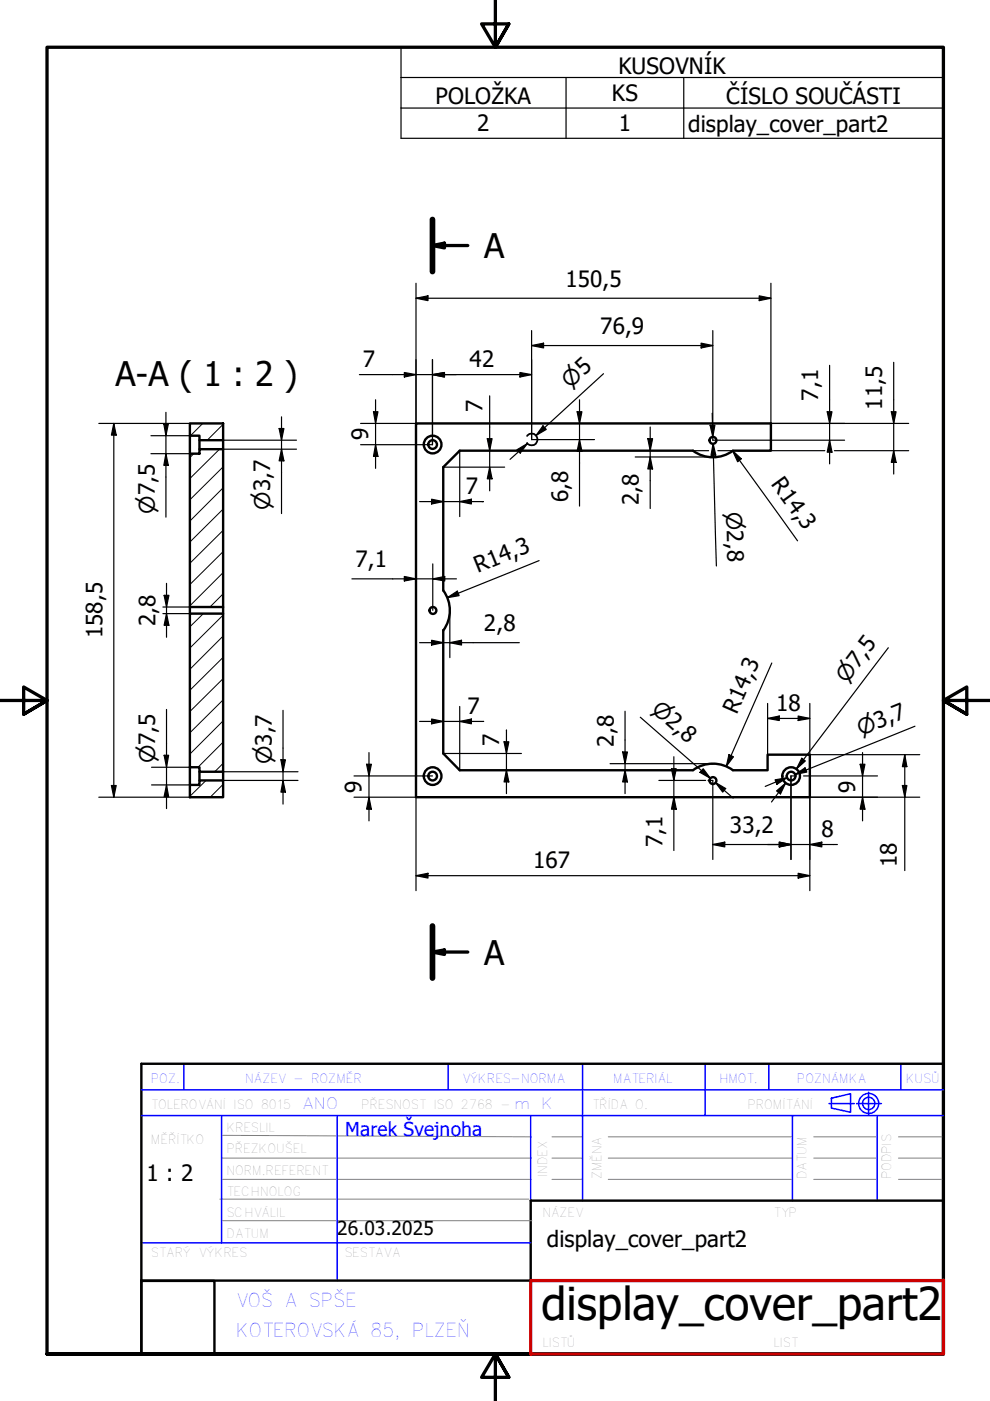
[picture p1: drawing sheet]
<svg xmlns="http://www.w3.org/2000/svg" width="210mm" height="297mm" viewBox="0 0 210 297" stroke-linecap="round" stroke-linejoin="round" font-family="sans-serif">
<g fill="none" stroke="#000" stroke-width=".21">
<path d="M41.1 96.2l-.8 .8M43 89.8l-2.6 2.6M46.5 95.2l-6.2 6.3M47.3 90l-3.4 3.3M47.3 99l-7 7M47.3 117l-7 6.9M47.3 112.4l-7 7M47.3 107.9l-7 7M47.3 103.4l-7 7.1M43.1 130.1l-2.8 2.8M47.3 125.9l-2.8 2.8M47.3 121.4l-7 7"/>
<path d="M47.3 139.4l-7 7M47.3 134.9l-7 7M47.3 130.4l-7 7M47.3 157.3l-5.3 5.4M47.3 152.8l-7 7.1M47.3 148.4l-7 7M47.3 143.9l-7 7M43.7 165.5l-3.4 3.3M47.3 166.3l-2.7 2.7M47.3 161.8l-1.8 1.8"/>
</g>
<path d="M111.8 92.4a1.23 1.23 0 0 1 1.8-.1 1.23 1.23 0 0 1 0 1.8 1.23 1.23 0 0 1-1.8-.2" fill="none" stroke="#000" stroke-width=".38"/>
<g fill="none" stroke="#000" stroke-width=".51">
<path d="M40.3 89.8h7v3.5h-5v-.9h-2zM40.3 96.2h2v-1h5v33.5h-7zM40.3 92.4v3.8M42.3 93.3v1.9M47.3 93.3v1.9M40.3 130.1h7v33.5h-5v-.9h-2zM40.3 128.7v1.4M47.3 128.7v1.4M94 133.6v26.2l3.5 3.5h49.4a7.1 7.1 0 0 1 8.5 0h7.4v-3.3h8.9v9h-83.5v-79.2h75.2v5.8h-8a7.1 7.1 0 0 1-8.5 0h-49.4l-3.5 3.4v26.2a7.1 7.1 0 0 1 0 8.4M40.3 166.4h2v-.9h5v3.5h-7zM40.3 162.7v3.7M42.3 163.6v1.9"/>
<path d="M47.3 163.6v1.9"/>
<circle cx="91.7" cy="94.3" r=".92"/>
<circle cx="91.7" cy="94.3" r="1.87"/>
<circle cx="151.2" cy="93.4" r=".73"/>
<circle cx="91.8" cy="129.4" r=".73"/>
<circle cx="91.7" cy="164.5" r=".92"/>
<circle cx="91.7" cy="164.5" r="1.87"/>
<circle cx="151.2" cy="165.5" r=".73"/>
<circle cx="167.7" cy="164.5" r=".92"/>
<circle cx="167.7" cy="164.5" r="1.87"/>
</g>
<path d="M85 16.4v-6.4h115v6.4M85 16.4h115v6.5M85 16.4v12.9h115v-6.4M120 16.4v12.9M145 16.4v12.9M85 22.9h115" fill="none" stroke="#000" stroke-width=".25"/>
<path d="M91.7 46.5v11.1M91.7 196.3v11.1" fill="none" stroke="#000" stroke-width="1.2"/>
<path d="M91.7 52.1l2.5-.6v1.1zM91.7 52.1h7.5M91.7 201.9l2.5-.5v1zM91.7 201.9h7.5" fill="none" stroke="#000" stroke-width=".7"/>
<path d="M91.7 52.1l2.5-.6v1.1zM91.7 201.9l2.5-.5v1z" fill="#000"/>
<path d="M105 0v10l-2.9-4.9h5.8l-2.9 4.9 2.9-4.9M0 148.5h10l-5-2.8v5.7l5-2.9-5 2.9M210 148.5h-10l5-2.8v5.7l-5-2.9 5 2.9M10 287.1v-277.1h190v277.1h-190h190M107.9 292l-2.9-4.9 2.9 4.9h-5.8l2.9-4.9v9.9" fill="none" stroke="#000" stroke-width=".7"/>
<!-- layer: 1_SILNA -->
<path d="M200 254.6h-87.5v16.9M30 271.6h15.5v15.5h-15.5zM30 271.5h82.6M200 271.4v-45.9h-170v61.6h82.6" fill="none" stroke="#000" stroke-width=".51"/>
<!-- layer: 2_SLABA -->
<g fill="none" stroke="#808080" stroke-width=".21">
<path d="M46.6 254.2h65.5M47 245.5h65.5M47 240.7l65.5 .3M47 250h65.5M47.2 258.8h65.6M117 241h6.5M117 245.5h6.5M117 250h6.5M129 241h39M129 245.5h39M129 250h39M172.5 241h13.5"/>
<path d="M172.5 245.5h13.5M172.5 250h13.5M190.5 241h9.5M190.5 245.5h9.5M190.5 250h9.5"/>
</g>
<!-- layer: 8_TEXTY -->
<g fill="none" stroke="#00f" stroke-width=".32">
<path d="M30 236.5h170M30 231.1h170M39 225.5v5.6M47 236.6v27M71.5 236.5v35M95 225.5v5.6M112.5 236.5v18.1M123.5 225.5v29.1M149.5 225.5v11M163 225.5v5.6M168 236.5v18.1M175.8 234h5.3"/>
<path d="M176.3 232.8l4-.9v3.9l-4-.9zM181.6 234h5.3M184.1 231.6v4.7M186 236.5v18.1M191 225.5v5.6M30 263.5h82.5"/>
<circle cx="184.2" cy="234" r="2.13"/>
<circle cx="184.2" cy="234" r="1.3"/>
</g>
<!-- layer: 3_TUCNA -->
<path d="M112.6 271.5h87.4M200 271.4v15.7h-87.5v-15.6" fill="none" stroke="#c00" stroke-width=".7"/>
<g fill="none" stroke="#000" stroke-width=".25">
<path d="M76.2 79.4h36.5M85.7 79l2.5 .4-2.5 .5zM88.2 63.2l2.5-.5v1zM88.2 60.1v29.7h-11.7M88.2 63.2h75.2M91.7 79.4l2.5-.4v.9zM91.7 76.2v18.1h-15.2M110.2 79l2.5 .4-2.5 .5zM112.7 73.3l2.6-.5v1zM112.7 70.1v23.1h13.3M112.7 73.3h38.4M128 79.2l-14.3 13.1 1.8-1.6"/>
<path d="M148.7 72.8l2.4 .5-2.4 .5zM151.1 70.1v20.1M161 62.7l2.4 .5-2.4 .5zM163.4 60.1v29.7h29.3M175.9 77.5v20.8M189.5 76.8v23.7M21 89.8h19.3M24.1 89.8l.5 2.5h-1zM24.1 89.8v79.2M32 96.2h8.3M32 92.4h8.3M34.7 89.9h1l-.5 2.5z"/>
<path d="M35.2 96.2l.5 2.5h-1zM35.2 87.4v22.3M47.3 93.3h15.6M47.3 95.2h15.6M59.2 90.9h1l-.5 2.4zM59.7 95.2l.5 2.5h-1zM59.7 88.4v20.5M79.2 87.3h.9l-.5 2.5zM79.6 94.3l.5 2.5h-.9zM79.6 84.8v14.5M94 99h13M97.5 95.6v13.9"/>
<path d="M103.3 93h1l-.5 2.6zM103.8 99l.5 2.5h-1zM103.8 83.9v20.2M109.6 95.4l2.2-1.4-1.5 2.1zM111.8 94l-3.7 3.4M115.1 90.3l.7 .7-2.1 1.3zM122.4 87.3h1l-.5 2.5zM122.9 93.2l.5 2.5h-1zM122.9 84.8v22.5M134.7 96.9h16.4M137.4 93h1l-.5 2.6zM137.9 96.9l.5 2.5h-1z"/>
<path d="M137.9 90.5v17.3M146.9 95.6h3.3M150.6 90.2h1l-.5 2.4zM151 87.6l.1 5M151.1 92.6v.7h28M151.2 94l.6 2.5-1.1 .1zM151.3 96.6l-.1-2.6 .7 26M152.2 95.6h3.3M155.3 95.6l1.9 1.7-.8 .6zM155.3 95.6l13.8 19.1M156.5 95.6h18.4M175.4 87.3h1l-.5 2.5z"/>
<path d="M175.9 93.3l.5 2.6h-1zM176.9 95.6h15.8M189 87.3h1l-.5 2.5zM189.5 95.6l.5 2.4h-1zM89 106.3h13.5M91.5 105.8l2.5 .5-2.5 .6zM91.8 119.6v9.8M97.5 106.3l2.4-.5v1.1zM114.3 118.9l-19.5 7.8M34.5 130.1h5.8M34.5 128.7h5.8M34.8 126.2h1l-.5 2.5z"/>
<path d="M35.3 130.1l.5 2.5h-1zM35.3 123.7v11.4M74.6 122.7h22.2M85.7 122.2l2.5 .5-2.5 .5zM89 136.3h21.1M91.5 135.7l2.5 .6-2.5 .5zM91.8 122.7l2.5-.5v1zM94.8 126.7l2.2-1.4 .3 1zM95.4 136.3l2.5-.6v1.1zM95.4 129.4v10M188.3 137.3l-19.5 25.8 1.6-2.1M35.3 150.4v21"/>
<path d="M60 150.6v19.9M78.2 159.6v14.4M89 153h13.6M91.5 152.4l2.5 .6-2.5 .5zM94 159.8h16.6M97.5 153l2.4-.6v1.1zM97.5 149.8v13.5M106.9 157.3h1l-.5 2.5zM107.4 154.8v13.5M132 159.4h1l-.5 2.5zM132.5 150.8v17.5M135.8 152.1l14.8 12.9-1.9-1.6"/>
<path d="M162.8 152.3l2.4-.5v1zM162.8 152.3h8.9M162.8 149.1v10.9M163.6 140.6l-9.6 21.9M169.2 151.8l2.5 .5-2.5 .5zM171.7 149.1v10.9h23.3M182.9 159.6v14.4M194 154l-25.4 10.2 2.3-1M21 169h19.3M23.6 166.5h1l-.5 2.5zM32.1 166.4h8.2M32.1 162.7h8.2"/>
<path d="M34.8 160.1h1l-.5 2.6zM35.3 166.4l.5 2.5h-1zM47.3 165.5h15.9M47.3 163.6h15.9M59.6 161.1h.9l-.5 2.5zM60 165.5l.5 2.4h-.9zM75.1 169h13.1v19.8M75.1 164.5h16.6M77.7 162h1l-.5 2.5zM78.2 169l.5 2.6h-1zM107.4 163.3l.5 2.5h-1zM129.3 161.9h21.8"/>
<path d="M132.5 163.3l.5 2.5h-1zM139.7 165.5h9.9M142.4 163h1l-.5 2.5zM142.9 169l.5 2.6h-1zM142.9 160.5v19.8M149.1 163l1.5 2-2.2-1.2zM150.1 165.5h1v1.2M151.1 179.1l2.6-.6v1.1zM151.1 166.8v15.4M151.1 179.1h26.4M151.7 165.9l2.2 1.3-.7 .7zM151.7 165.9l3.7 3.3"/>
<path d="M154.6 160l.9 .5-1.5 2zM164.3 165.3l2.6-.4-2.2 1.4zM164.7 167.7l1.9-1.7-1.1 2.3zM165.2 178.5l2.5 .6-2.5 .5zM166.6 166l-3 4M166.9 164.9l-4.7 1.8M168.6 164.2l2.1-1.4 .4 .9zM168.8 164.5h-1.1v17.7M170 160.8l.8 .5-2 1.8zM170.4 164.5h15.7M171.7 179.1l2.5-.6v1.1zM182.4 162h1l-.5 2.5z"/>
<path d="M182.9 169l.5 2.6h-1zM191.3 166.5h1l-.5 2.5zM191.8 160l.5 2.5h-1zM191.8 160v24.6M195 169h-23.3v19.8M88.2 185.7l2.5-.5v1zM88.2 185.7h83.5M169.2 185.2l2.5 .5-2.5 .5z"/>
</g>
<g fill="#000">
<path d="M85.7 79l2.5 .4-2.5 .5zM88.2 63.2l2.5-.5v1zM91.7 79.4l2.5-.4v.9zM110.2 79l2.5 .4-2.5 .5zM112.7 73.3l2.6-.5v1zM148.7 72.8l2.4 .5-2.4 .5zM161 62.7l2.4 .5-2.4 .5zM24.1 89.8l.5 2.5h-1zM34.7 89.9h1l-.5 2.5zM35.2 96.2l.5 2.5h-1zM59.2 90.9h1l-.5 2.4zM59.7 95.2l.5 2.5h-1z"/>
<path d="M79.2 87.3h.9l-.5 2.5zM79.6 94.3l.5 2.5h-.9zM103.3 93h1l-.5 2.6zM109.6 95.4l2.2-1.4-1.5 2.1zM115.1 90.3l.7 .7-2.1 1.3zM122.4 87.3h1l-.5 2.5zM122.9 93.2l.5 2.5h-1zM137.4 93h1l-.5 2.6zM137.9 96.9l.5 2.5h-1zM150.6 90.2h1l-.5 2.4zM151.2 94l.6 2.5-1.1 .1zM155.3 95.6l1.9 1.7-.8 .6z"/>
<path d="M175.4 87.3h1l-.5 2.5zM175.9 93.3l.5 2.6h-1zM189 87.3h1l-.5 2.5zM189.5 95.6l.5 2.4h-1zM91.5 105.8l2.5 .5-2.5 .6zM97.5 106.3l2.4-.5v1.1zM103.8 99l.5 2.5h-1zM34.8 126.2h1l-.5 2.5zM35.3 130.1l.5 2.5h-1zM85.7 122.2l2.5 .5-2.5 .5zM91.5 135.7l2.5 .6-2.5 .5zM91.8 122.7l2.5-.5v1z"/>
<path d="M94.8 126.7l2.2-1.4 .3 1zM95.4 136.3l2.5-.6v1.1zM91.5 152.4l2.5 .6-2.5 .5zM97.5 153l2.4-.6v1.1zM106.9 157.3h1l-.5 2.5zM132 159.4h1l-.5 2.5zM162.8 152.3l2.4-.5v1zM169.2 151.8l2.5 .5-2.5 .5zM23.6 166.5h1l-.5 2.5zM34.8 160.1h1l-.5 2.6zM35.3 166.4l.5 2.5h-1zM59.6 161.1h.9l-.5 2.5z"/>
<path d="M60 165.5l.5 2.4h-.9zM77.7 162h1l-.5 2.5zM78.2 169l.5 2.6h-1zM107.4 163.3l.5 2.5h-1zM132.5 163.3l.5 2.5h-1zM142.4 163h1l-.5 2.5zM142.9 169l.5 2.6h-1zM149.1 163l1.5 2-2.2-1.2zM151.1 179.1l2.6-.6v1.1zM151.7 165.9l2.2 1.3-.7 .7zM154.6 160l.9 .5-1.5 2zM164.3 165.3l2.6-.4-2.2 1.4z"/>
<path d="M165.2 178.5l2.5 .6-2.5 .5zM164.7 167.7l1.9-1.7-1.1 2.3zM170 160.8l.8 .5-2 1.8zM168.6 164.2l2.1-1.4 .4 .9zM171.7 179.1l2.5-.6v1.1zM182.4 162h1l-.5 2.5zM182.9 169l.5 2.6h-1zM191.3 166.5h1l-.5 2.5zM191.8 160l.5 2.5h-1zM88.2 185.7l2.5-.5v1zM169.2 185.2l2.5 .5-2.5 .5z"/>
</g>
<text font-size="9.6" x="114.8" y="279.8">display_cover_part2</text>
<g font-size="7.2">
<text x="102.7" y="54.7">A</text>
<text x="24.5" y="81.8">A-A ( 1 : 2 )</text>
<text x="102.7" y="204.5">A</text>
</g>
<g font-size="4.8">
<text x="131.1" y="15.7">KUSOVNÍK</text>
<text x="92.3" y="22.1">POLOŽKA</text>
<text x="129.7" y="21.4">KS</text>
<text x="154" y="22.1">ČÍSLO SOUČÁSTI</text>
<text x="101.2" y="27.9">2</text>
<text x="131.2" y="27.9">1</text>
<text x="145.9" y="27.9">display_cover_part2</text>
<text x="119.9" y="60.8">150,5</text>
<text x="127.3" y="70.9">76,9</text>
<text x="77" y="77.9">7</text>
<text x="99.6" y="77.9">42</text>
<text x="102.3" y="87.4" transform="rotate(-90 102.3 87.4)">7</text>
<text x="173.5" y="84.9" transform="rotate(-90 173.5 84.9)">7,1</text>
<text x="187.1" y="86.9" transform="rotate(-90 187.1 86.9)">11,5</text>
<text x="78" y="93.3" transform="rotate(-90 78 93.3)">9</text>
<text x="98.7" y="104.8">7</text>
<text x="120.5" y="106.5" transform="rotate(-90 120.5 106.5)">6,8</text>
<text x="135.4" y="107" transform="rotate(-90 135.4 107)">2,8</text>
<text x="163.4" y="102.7" transform="rotate(54 163.4 102.7)">R14,3</text>
<text x="75.4" y="120.3">7,1</text>
<text x="101.3" y="121.5" transform="rotate(-22 101.3 121.5)">R14,3</text>
<text x="21.7" y="135.4" transform="rotate(-90 21.7 135.4)">158,5</text>
<text x="33" y="132.8" transform="rotate(-90 33 132.8)">2,8</text>
<text x="102.6" y="133.8">2,8</text>
<text x="99.1" y="151.4">7</text>
<text x="156.2" y="151.6" transform="rotate(-66 156.2 151.6)">R14,3</text>
<text x="164.6" y="150.7">18</text>
<text x="105.9" y="158.2" transform="rotate(-90 105.9 158.2)">7</text>
<text x="130.2" y="158.3" transform="rotate(-90 130.2 158.3)">2,8</text>
<text x="76.6" y="168.1" transform="rotate(-90 76.6 168.1)">9</text>
<text x="181.3" y="168.1" transform="rotate(-90 181.3 168.1)">9</text>
<text x="140.5" y="179.6" transform="rotate(-90 140.5 179.6)">7,1</text>
<text x="154.7" y="176.6">33,2</text>
<text x="174.2" y="177.4">8</text>
<text x="113" y="184.1">167</text>
<text x="190.2" y="183.8" transform="rotate(-90 190.2 183.8)">18</text>
<text x="31.1" y="250.4">1 : 2</text>
<text x="116" y="264.5">display_cover_part2</text>
</g>
<g font-size="4.6">
<text x="120.9" y="82.4" transform="rotate(-43 120.9 82.4)">⌀5</text>
<text x="32.8" y="108.9" transform="rotate(-90 32.8 108.9)">⌀7,5</text>
<text x="57.3" y="108.1" transform="rotate(-90 57.3 108.1)">⌀3,7</text>
<text x="154" y="108.5" transform="rotate(89 154 108.5)">⌀2,8</text>
<text x="179.6" y="145" transform="rotate(-53 179.6 145)">⌀7,5</text>
<text x="137.9" y="150.7" transform="rotate(41 137.9 150.7)">⌀2,8</text>
<text x="32.9" y="161.8" transform="rotate(-90 32.9 161.8)">⌀7,5</text>
<text x="182.5" y="156" transform="rotate(-22 182.5 156)">⌀3,7</text>
<text x="57.7" y="162" transform="rotate(-90 57.7 162)">⌀3,7</text>
</g>
<text font-size="4.1" fill="#00f" x="73.2" y="240.8">Marek Švejnoha</text>
<text font-size="4.1" x="71.5" y="261.9">26.03.2025</text>
<g font-size="4" fill="#00f">
<text x="50" y="277">VOŠ A SPŠE</text>
<text x="50" y="283.5">KOTEROVSKÁ 85, PLZEŇ</text>
</g>
<g font-size="3.3" fill="#00f">
<text x="64" y="235.1">ANO</text>
<text x="109" y="235.1">m K</text>
</g>
<g font-size="2.7" fill="#00f">
<text x="32" y="229.5">POZ.</text>
<text x="52" y="229.5">NÁZEV - ROZMĚR</text>
<text x="98" y="229.5">VÝKRES-NORMA</text>
<text x="130" y="229.5">MATERIÁL</text>
<text x="152.5" y="229.5">HMOT.</text>
<text x="169" y="229.5">POZNÁMKA</text>
<text x="192" y="229.5">KUSŮ</text>
</g>
<g font-size="2.7" fill="#808080">
<text x="32" y="235.1">TOLEROVÁNÍ ISO 8015</text>
<text x="76.6" y="235.1">PŘESNOST ISO 2768 -</text>
<text x="125.5" y="235.1">TŘÍDA O.</text>
<text x="158.5" y="235.1">PROMÍTÁNÍ</text>
<text x="32" y="242.6">MĚŘÍTKO</text>
<text x="48" y="244.5">PŘEZKOUŠEL</text>
<text x="48" y="240">KRESLIL</text>
<text x="48" y="249">NORM.REFERENT</text>
<text x="116" y="249.5" transform="rotate(-90 116 249.5)">INDEX</text>
<text x="127.5" y="250" transform="rotate(-90 127.5 250)">ZMĚNA</text>
<text x="171" y="250" transform="rotate(-90 171 250)">DATUM</text>
<text x="48" y="253.5">TECHNOLOG</text>
<text x="48" y="262.6">DATUM</text>
<text x="48" y="258">SCHVÁLIL</text>
<text x="115" y="258">NÁZEV</text>
<text x="164" y="258">TYP</text>
<text x="32" y="266.6">STARÝ VÝKRES</text>
<text x="73" y="266.6">SESTAVA</text>
</g>
</svg>
